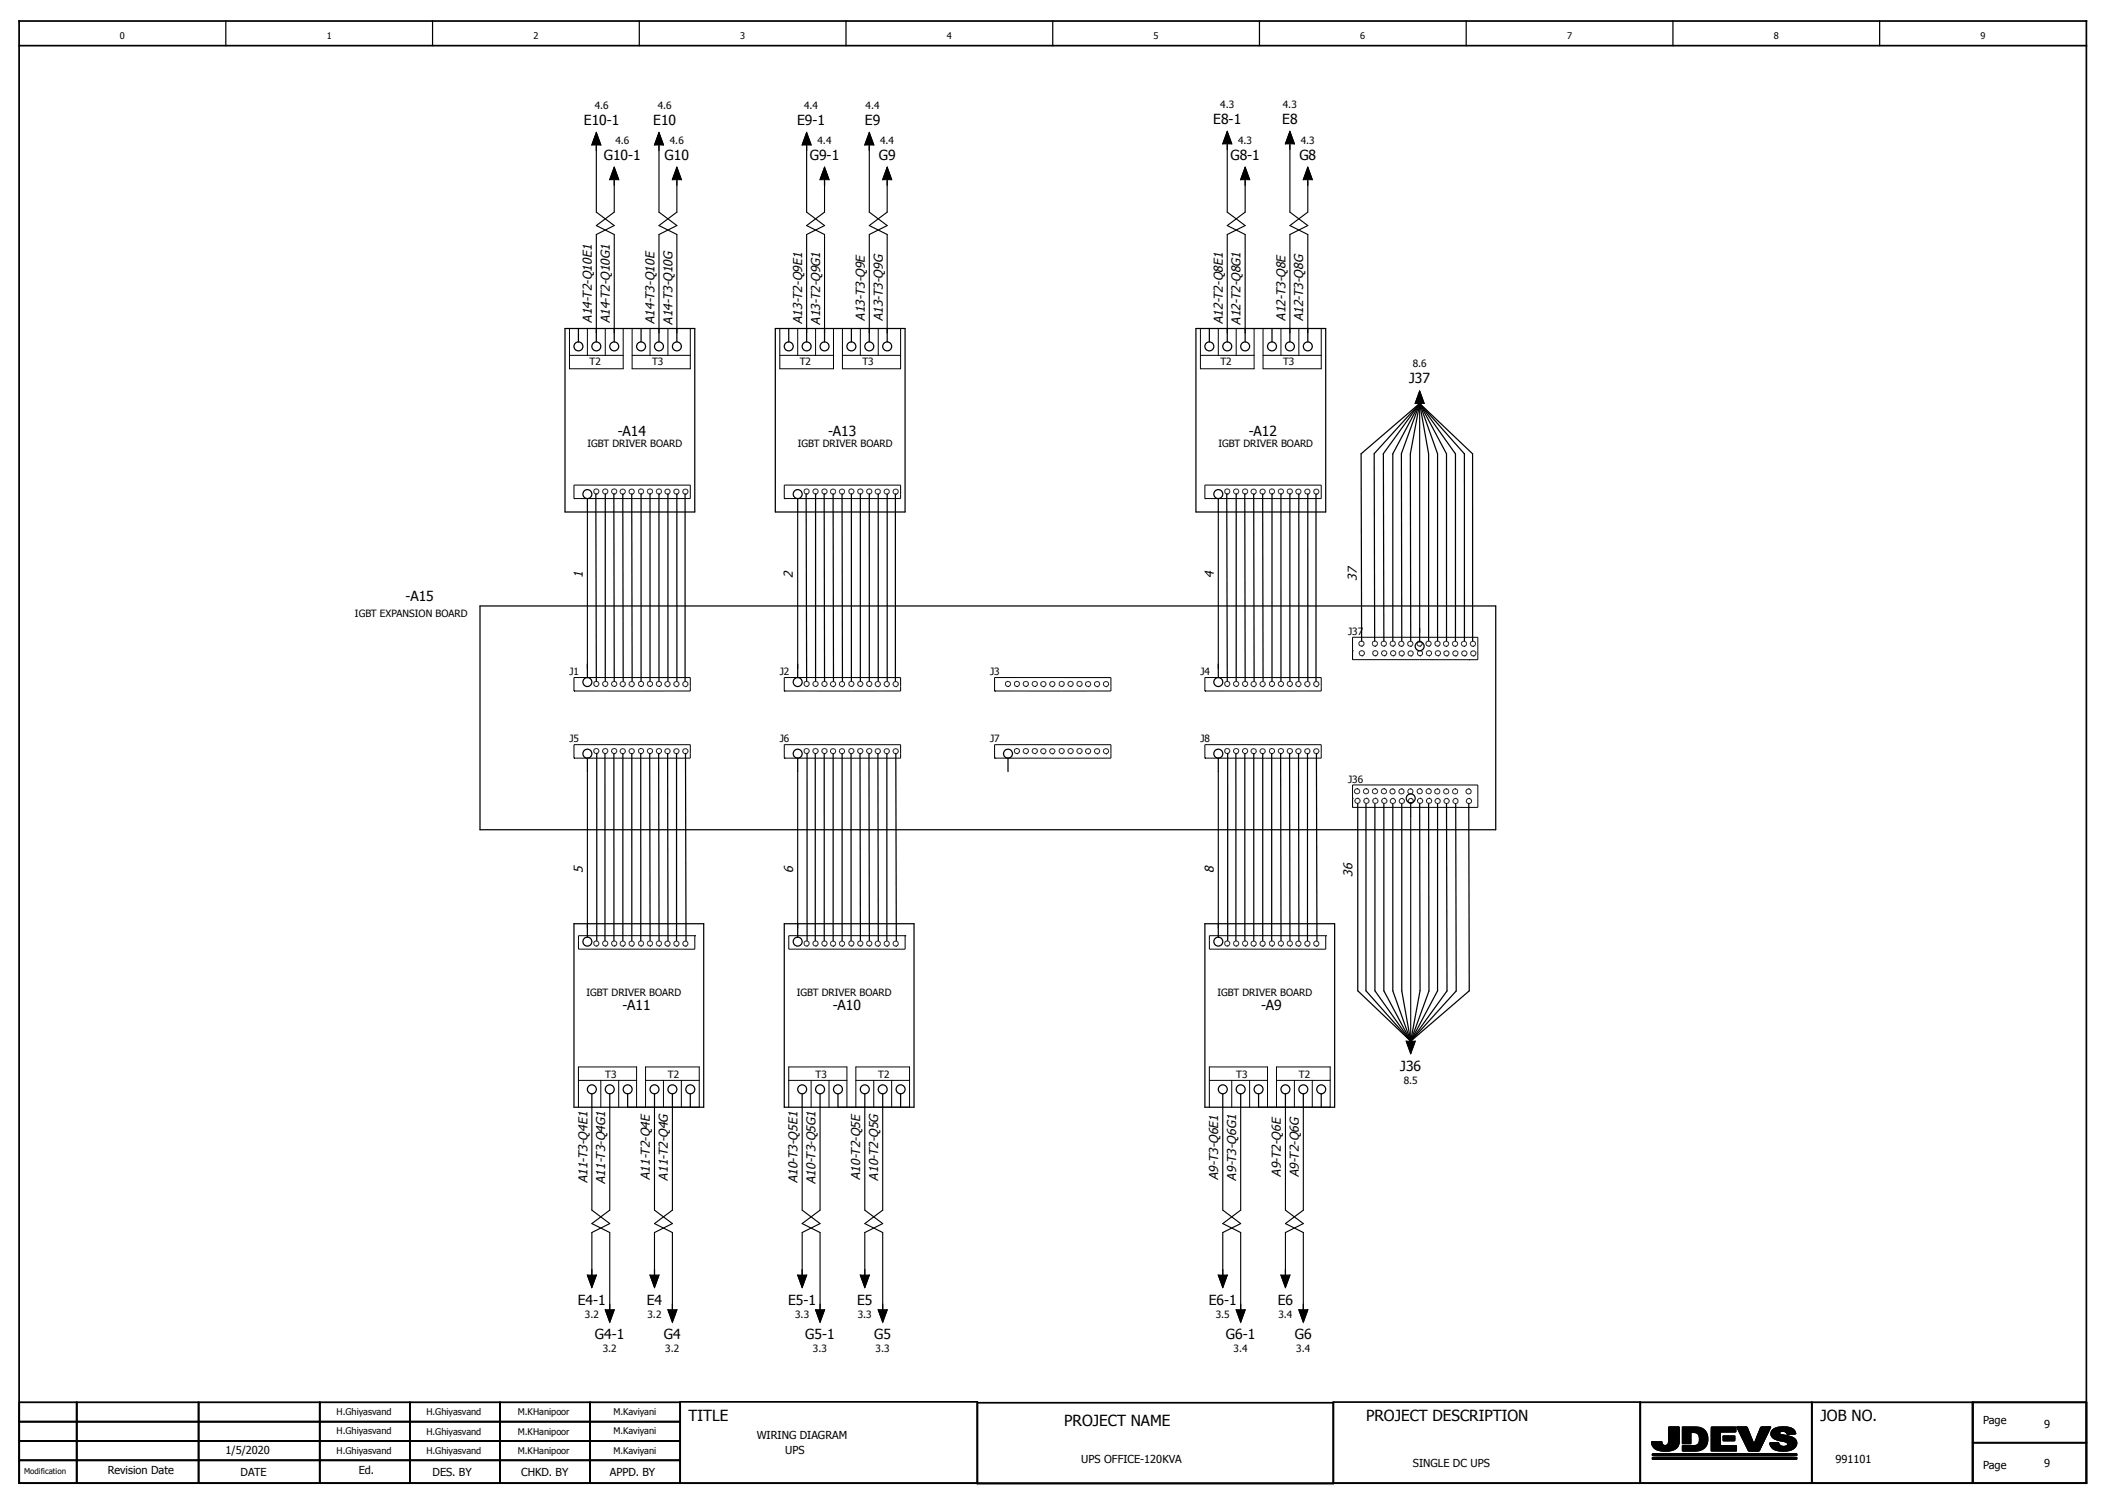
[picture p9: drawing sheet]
<svg xmlns="http://www.w3.org/2000/svg" width="428mm" height="306mm" viewBox="0 0 428 306" stroke-linecap="round" stroke-linejoin="round" font-family="sans-serif">
<g fill="none" stroke="#000" stroke-width=".25">
<path d="M45.9 4.3v5M87.9 4.3v5M129.9 4.3v5M171.9 4.3v5M213.9 4.3v5M255.9 4.3v5M297.9 4.3v5M339.9 4.3v5M381.9 4.3v5M120.2 29.5l1-2.5 .9 2.5M121.2 29.5v1.1M123.9 36.5l.9-2.5 .9 2.5"/>
<path d="M124.8 36.5v1.1M133 29.5l.9-2.5 .9 2.5M133.9 29.5v1.1M136.6 36.5l.9-2.5 .9 2.5M137.5 36.5v1.1M163 29.5l.9-2.5 .9 2.5M163.9 29.5v1.1M166.6 36.5l.9-2.5 .9 2.5M167.5 36.5v1.1M175.7 29.5l.9-2.5 .9 2.5M176.6 29.5v1.1M179.3 36.5l.9-2.5 1 2.5"/>
<path d="M180.2 36.5v1.1M248.4 29.2l.9-2.5 .9 2.5M249.3 29.2v1.2M252.1 36.5l.9-2.5 .9 2.5M253 36.5v1.1M261.2 29.2l.9-2.5 .9 2.5M262.1 29.2v1.2M264.8 36.5l.9-2.5 .9 2.5M265.7 36.5v1.1M114.8 66.7h26.4v37.3h-26.4zM117.5 66.7v2.8M121.2 66.7v2.8"/>
<path d="M124.8 66.7v2.8M130.2 66.7v2.8M133.9 66.7v2.8M137.5 66.7v2.8M157.5 66.7h26.4v37.3h-26.4zM160.2 66.7v2.8M163.9 66.7v2.8M167.5 66.7v2.8M173 66.7v2.8M176.6 66.7v2.8M180.2 66.7v2.8M243 66.7h26.3v37.3h-26.3z"/>
<path d="M245.7 66.7v2.8M249.3 66.7v2.8M253 66.7v2.8M258.4 66.7v2.8M262.1 66.7v2.8M265.7 66.7v2.8M287.5 82l.9-2.5 .9 2.5M288.4 82l-5.4 10.2v38M288.4 82l-3.7 10.2 .1 38M288.4 82l-1.9 10.2 .1 38M288.4 82l1.8 10.2v38M288.4 82l3.7 10.2v38"/>
<path d="M288.4 82l5.5 10.2v38M288.4 82l7.3 10.2v38M288.4 82l9.1 10.2v38M288.4 82l-7.3 10.2 .1 38M288.4 82l10.8 10.2v38M288.4 82l-9.2 10.2 .1 38M288.4 82l-11.9 10.2 .1 38M288.4 82v1.1M119.3 101.3v2.7M121.1 100.3l.1 38.1M123 100.4v37.9M124.7 100.3l.1 38"/>
<path d="M126.5 100.4l.1 37.9M128.3 100.4l.1 37.9M130.2 100.4v37.9M132.1 100.4v37.9M133.9 100.4v37.9M135.7 100.4v37.9M137.5 100.4v37.9M139.2 100.4v38M162.1 101.3v2.7M163.8 100.3l.1 38.1M165.7 100.4v37.9M167.4 100.3l.1 38"/>
<path d="M169.3 100.4v37.9M171.1 100.4l.1 37.9M173 100.4v37.9M174.8 100.4v37.9M176.6 100.4v37.9M178.4 100.4v37.9M180.2 100.4v37.9M181.9 100.4v38M247.5 101.3v2.7M249.2 100.3l.1 38.1M251.2 100.4v37.9M252.9 100.3l.1 38"/>
<path d="M254.7 100.4l.1 37.9M256.5 100.4l.1 37.9M258.4 100.4v37.9M260.2 100.4v37.9M262.1 100.4v37.9M263.9 100.4v37.9M265.7 100.4v37.9M267.4 100.4v38M97.5 123.1h206.4v45.4h-206.4zM119.3 134.9v2.7M162.1 134.9v2.7M247.5 134.9v2.7"/>
<path d="M288.4 127.6v2.8M119.3 154v2.7M121.2 153v38.1M122.9 153.1v38M124.7 153.1v38M126.5 153.1v38M128.4 153.1v38M130.2 153.1v38M132 153.1l.1 37.9M133.8 153.1l.1 37.9M135.6 153.1l.1 38M137.5 153.1v38"/>
<path d="M139.3 153l.1 38.1M162.1 154v2.7M164 153v38.1M165.6 153.1v38M167.5 153.1v38M169.3 153.1v38M171.1 153.1v38M172.9 153.1v38M174.7 153.1l.1 37.9M176.5 153.1l.1 37.9M178.4 153.1v38M180.2 153.1v38"/>
<path d="M182 153l.1 38.1M204.8 154v2.7M247.5 154v2.7M249.4 153v38.1M251.1 153.1v38M252.9 153.1v38M254.7 153.1v38M256.5 153.1v38M258.4 153.1v38M260.2 153.1l.1 37.9M262 153.1l.1 37.9M263.8 153.1l.1 38"/>
<path d="M265.6 153.1v38M267.5 153l.1 38.1M275.8 163.2l.1 38.1 10.7 10.2M277.5 163.3v38l9.1 10.2M279.3 163.3v38l7.3 10.2M281.2 163.3v38l5.4 10.2M283 163.3v38l3.6 10.2M284.8 163.3v38l1.8 10.2M286.6 163.1v2.7M288.4 163.3l.1 37.9-1.9 10.3M290.2 163.3l.1 38-3.7 10.2M292.1 163.3v38l-5.5 10.2"/>
<path d="M293.9 163.2l.1 38.1-7.4 10.2M295.7 163.2l.2 38.1-9.3 10.2M298.4 163.2l.1 38.1-11.9 10.2M116.6 187.6h26.4v37.3h-26.4zM119.3 187.6v2.8M159.3 187.6h26.4v37.3h-26.4zM162.1 187.6v2.8M244.8 187.6h26.4v37.3h-26.4zM247.5 187.6v2.8M285.7 211.5l.9 2.5 .9-2.5M286.6 210.4v1.1M120.2 222.2v2.7"/>
<path d="M123.9 222.2v2.7M127.5 222.2v2.7M133 222.2v2.7M136.6 222.2v2.7M140.2 222.2v2.7M163 222.2v2.7M166.6 222.2v2.7M170.2 222.2v2.7M175.7 222.2v2.7M179.3 222.2v2.7M183 222.2v2.7M248.4 222.2v2.7"/>
<path d="M252.1 222.2v2.7M255.7 222.2v2.7M261.2 222.2v2.7M264.8 222.2v2.7M268.4 222.2v2.7M119.3 259l.9 2.5 1-2.5M120.2 257.9v1.1M132.1 259l.9 2.5 .9-2.5M133 257.9v1.1M162.1 259l.9 2.5 .9-2.5M163 257.9v1.1M174.8 259l.9 2.5 .9-2.5"/>
<path d="M175.7 257.9v1.1M247.5 259l.9 2.5 .9-2.5M248.4 257.9v1.1M260.2 259l1 2.5 .9-2.5M261.2 257.9v1.1M123 266l.9 2.5 .9-2.5M123.9 264.9v1.1M135.7 266l.9 2.5 .9-2.5M136.6 264.9v1.1M165.7 266l.9 2.5 .9-2.5M166.6 264.9v1.1M178.4 266l.9 2.5 .9-2.5"/>
<path d="M179.3 264.9v1.1M251.2 266l.9 2.5 .9-2.5M252.1 264.9v1.1M263.9 266l.9 2.5 .9-2.5M264.8 264.9v1.1M335.7 295.3h29.3v.4h-29.3zM335.7 295.6l.4 .1M336.1 295.3h-.4M337.6 292.9h-2a2.09 2.09 0 0 0 2.5 1.9h.6a3.2 3.2 0 0 0 1.9-.7 2.15 2.15 0 0 0 .6-1.7l-.1-2.5h-1.9h-.2v2.7a.74 .74 0 0 1-.7 1M337.6 292.9h.1M337.6 292.9a.65 .65 0 0 0 .7 .7M338.3 293.6h.1"/>
<path d="M341.8 289.9h3l1 .2a2.52 2.52 0 0 1 1.2 2.4 2.52 2.52 0 0 1-1.6 2.1l-.8 .2-2.8-.1v-1l1.6-.1a1.63 1.63 0 0 0 1.7-.4l.1-.3a1.38 1.38 0 0 0-1.2-1.9h-.5v2.2h-1.7zM347.7 289.9h5v.9l-.1 .1-3.1 .1v2.6h3.3v1.2l-5.1-.1zM350.1 291.7h2.4v.9l-2.4 .1zM356.3 293.4h.1M359.7 289.9h-1.8l-.2 .1-1.3 3.4M359.7 289.9h.1M359.8 289.9l-2.4 4.8h-2.1l-2.4-4.8h2l1.4 3.5M360.2 290.4l.6-.3 .8-.2 2.1 .1a1.58 1.58 0 0 1 1.1 1.2l-1.7 .1a.87 .87 0 0 0-.7-.6 .87 .87 0 0 0-.9 .4l.3 .3 1.2 .2a2.09 2.09 0 0 1 2 1.5 1.59 1.59 0 0 1-1.1 1.4l-1.2 .3a3.2 3.2 0 0 1-2.6-.7l-.4-.4-.1-.6 1.7-.1a1.09 1.09 0 0 0 .8 .8 1.09 1.09 0 0 0 1.1-.5 1.57 1.57 0 0 0-1.5-.7 1.84 1.84 0 0 1-1.9-1.4zM363.6 295.3h1.4M365 296.4h.1M365 293.1v.1M365 296.4v-.3l-.9-.1-28.4 .1v.3h29.3"/>
<path d="M365 295.6l-1.4 .1"/>
<circle cx="117.5" cy="70.4" r=".91"/>
<circle cx="121.2" cy="70.4" r=".91"/>
<circle cx="124.8" cy="70.4" r=".91"/>
<circle cx="130.2" cy="70.4" r=".91"/>
<circle cx="133.9" cy="70.4" r=".91"/>
<circle cx="137.5" cy="70.4" r=".91"/>
<circle cx="160.2" cy="70.4" r=".91"/>
<circle cx="163.9" cy="70.4" r=".91"/>
<circle cx="167.5" cy="70.4" r=".91"/>
<circle cx="173" cy="70.4" r=".91"/>
<circle cx="176.6" cy="70.4" r=".91"/>
<circle cx="180.2" cy="70.4" r=".91"/>
<circle cx="245.7" cy="70.4" r=".91"/>
<circle cx="249.3" cy="70.4" r=".91"/>
<circle cx="253" cy="70.4" r=".91"/>
<circle cx="258.4" cy="70.4" r=".91"/>
<circle cx="262.1" cy="70.4" r=".91"/>
<circle cx="265.7" cy="70.4" r=".91"/>
<circle cx="119.3" cy="100.4" r=".91"/>
<circle cx="162.1" cy="100.4" r=".91"/>
<circle cx="247.5" cy="100.4" r=".91"/>
<circle cx="119.3" cy="138.5" r=".91"/>
<circle cx="162.1" cy="138.5" r=".91"/>
<circle cx="247.5" cy="138.5" r=".91"/>
<circle cx="288.4" cy="131.3" r=".91"/>
<circle cx="119.3" cy="153.1" r=".91"/>
<circle cx="162.1" cy="153.1" r=".91"/>
<circle cx="204.8" cy="153.1" r=".91"/>
<circle cx="247.5" cy="153.1" r=".91"/>
<circle cx="286.6" cy="162.2" r=".91"/>
<circle cx="119.3" cy="191.3" r=".91"/>
<circle cx="162.1" cy="191.3" r=".91"/>
<circle cx="247.5" cy="191.3" r=".91"/>
<circle cx="120.2" cy="221.3" r=".91"/>
<circle cx="123.9" cy="221.3" r=".91"/>
<circle cx="127.5" cy="221.3" r=".91"/>
<circle cx="133" cy="221.3" r=".91"/>
<circle cx="136.6" cy="221.3" r=".91"/>
<circle cx="140.2" cy="221.3" r=".91"/>
<circle cx="163" cy="221.3" r=".91"/>
<circle cx="166.6" cy="221.3" r=".91"/>
<circle cx="170.2" cy="221.3" r=".91"/>
<circle cx="175.7" cy="221.3" r=".91"/>
<circle cx="179.3" cy="221.3" r=".91"/>
<circle cx="183" cy="221.3" r=".91"/>
<circle cx="248.4" cy="221.3" r=".91"/>
<circle cx="252.1" cy="221.3" r=".91"/>
<circle cx="255.7" cy="221.3" r=".91"/>
<circle cx="261.2" cy="221.3" r=".91"/>
<circle cx="264.8" cy="221.3" r=".91"/>
<circle cx="268.4" cy="221.3" r=".91"/>
</g>
<g fill="none" stroke="#000" stroke-width=".35">
<path d="M3.9 9.3h420M3.9 4.3h420v297h-420zM3.9 296.6h134.3M3.9 292.7h134.3M3.9 288.8h134.3M15.6 284.8v16.5M40.3 284.8v16.5M65 284.8v16.5M83.3 284.8v16.5M101.6 284.8v16.5M119.9 284.8v16.5M138.2 284.8h-134.3v16.5"/>
<path d="M198.6 284.9h72.3M333.2 284.8h90.7M368.1 284.8v16.5M400.8 284.8v16.5M400.8 293.1h23.1M138.2 301.3v-16.5h60.4v16.6h72.3v-16.6h62.3v16.5"/>
</g>
<g fill="none" stroke="#000" stroke-width=".2">
<path d="M115.7 72.2h10.9M119.3 66.7v5.5M123 66.7v5.5M126.6 66.7v8.2h-10.9v-8.2h14.5M128.4 66.7v8.2h11.8v-8.2M128.4 72.2h11.8M132.1 66.7v5.5M135.7 66.7v5.5M158.4 72.2h10.9M162.1 66.7v5.5M165.7 66.7v5.5M169.3 66.7v8.2h-10.9v-8.2h14.6"/>
<path d="M171.2 66.7v8.2h11.8v-8.2M171.2 72.2h11.8M174.8 66.7v5.5M178.4 66.7v5.5M243.9 72.2h10.9M247.5 66.7v5.5M251.2 66.7v5.5M254.8 66.7v8.2h-10.9v-8.2h14.5M256.6 66.7v8.2h11.8v-8.2M256.6 72.2h11.8M260.2 66.7v5.5M263.9 66.7v5.5"/>
<path d="M116.6 98.5h23.6v2.8h-23.6zM159.3 98.5h23.7v2.8h-23.7zM244.8 98.5h23.6v2.8h-23.6zM116.6 101.3h.1M121.2 100.4h.1M123 100.4h.1M124.8 100.4h.1M126.5 100.4h.1M128.3 100.4h.1M130.2 100.4h.1M132.1 100.4h.1M133.9 100.4h.1"/>
<path d="M135.6 100.4h.1M137.4 100.4h.1M139.3 100.4h.1M159.3 101.3h.1M163.9 100.4h.1M165.7 100.4h.1M167.5 100.4h.1M169.3 100.4h.1M171.1 100.4h.1M173 100.4h.1M174.8 100.4h.1M176.6 100.4h.1"/>
<path d="M178.3 100.4h.1M180.2 100.4h.1M182 100.4h.1M244.8 101.3h.1M249.3 100.4h.1M251.2 100.4h.1M253 100.4h.1M254.7 100.4h.1M256.5 100.4h.1M258.4 100.4h.1M260.2 100.4h.1M262.1 100.4h.1"/>
<path d="M263.8 100.4h.1M265.6 100.4h.1M267.4 100.4h.1M116.6 137.6h23.6v2.8h-23.6zM121.2 139.5h.1M123 139.5h.1M124.8 139.5h.1M126.5 139.5h.1M128.3 139.5h.1M130.2 139.5h.1M132.1 139.5h.1M133.9 139.5h.1"/>
<path d="M135.6 139.5h.1M137.4 139.5h.1M139.3 139.5h.1M159.3 137.6h23.7v2.8h-23.7zM163.9 139.5h.1M165.7 139.5h.1M167.5 139.5h.1M169.3 139.5h.1M171.1 139.5h.1M173 139.5h.1M174.8 139.5h.1M176.6 139.5h.1"/>
<path d="M178.3 139.5h.1M180.2 139.5h.1M182 139.5h.1M202.1 137.6h23.6v2.8h-23.6zM204.8 139.5h.1M206.6 139.5h.1M208.4 139.5h.1M210.2 139.5h.1M212 139.5h.1M213.8 139.5h.1M215.7 139.5h.1M217.5 139.5h.1"/>
<path d="M219.3 139.5h.1M221.1 139.5h.1M222.9 139.5h.1M224.7 139.5h.1M244.8 137.6h23.6v2.8h-23.6zM249.3 139.5h.1M251.2 139.5h.1M253 139.5h.1M254.7 139.5h.1M256.5 139.5h.1M258.4 139.5h.1M260.2 139.5h.1"/>
<path d="M262.1 139.5h.1M263.8 139.5h.1M265.6 139.5h.1M267.4 139.5h.1M274.8 132.2h.1M274.8 129.4l25.4 .1v4.5h-25.4zM276.6 131.3h.1M276.7 133.2h.1M279.3 131.3h.1M279.4 133.2h.1M281.2 131.3h.1M281.2 133.2h.1"/>
<path d="M283 131.3h.1M283 133.2h.1M284.7 131.3h.1M284.8 133.2h.1M286.5 131.3h.1M286.6 133.2h.1M288.4 131.3h.1M288.5 133.2h.1M290.2 131.3h.1M290.3 133.2h.1M292.1 131.3h.1M292.1 133.2h.1"/>
<path d="M293.8 131.3h.1M293.9 133.2h.1M295.6 131.3h.1M295.7 133.2h.1M297.4 131.3h.1M297.5 133.2h.1M298.4 134h.1M299.3 131.3h.1M299.3 133.2h.1M116.6 140.4h.1M116.6 154h.1M116.6 151.3h23.6v2.7h-23.6z"/>
<path d="M121.2 153.1h.1M123 153.1h.1M124.8 153.1h.1M126.5 153.1h.1M128.3 153.1h.1M130.2 153.1h.1M132.1 153.1h.1M133.9 153.1h.1M135.6 153.1h.1M137.4 153.1h.1M139.3 153.1h.1M159.3 140.4h.1"/>
<path d="M159.3 154h.1M159.3 151.3h23.7v2.7h-23.7zM163.9 153.1h.1M165.7 153.1h.1M167.5 153.1h.1M169.3 153.1h.1M171.1 153.1h.1M173 153.1h.1M174.8 153.1h.1M176.6 153.1h.1M178.3 153.1h.1M180.2 153.1h.1"/>
<path d="M182 153.1h.1M202.1 154h.1M202.1 140.4h.1M202.1 151.3h23.6v2.7h-23.6zM206.6 153.1h.1M208.4 153.1h.1M210.2 153.1h.1M212 153.1h.1M213.8 153.1h.1M215.7 153.1h.1M217.5 153.1h.1M219.3 153.1h.1"/>
<path d="M221.1 153.1h.1M222.9 153.1h.1M224.7 153.1h.1M244.8 154h.1M244.8 140.4h.1M244.8 151.3h23.6v2.7h-23.6zM249.3 153.1h.1M251.2 153.1h.1M253 153.1h.1M254.7 153.1h.1M256.5 153.1h.1M258.4 153.1h.1"/>
<path d="M260.2 153.1h.1M262.1 153.1h.1M263.8 153.1h.1M265.6 153.1h.1M267.4 153.1h.1M274.8 159.4l25.4 .1v4.5h-25.4zM274.8 162.2h.1M275.7 160.2h.1M275.8 162.1h.1M277.5 160.2h.1M277.6 162.1h.1M279.3 160.2h.1"/>
<path d="M279.4 162.1h.1M281.2 160.2h.1M281.2 162.1h.1M282.9 160.2h.1M283 162.2h.1M284.7 160.2h.1M284.8 162.2h.1M286.5 160.2h.1M286.6 162.2h.1M288.4 160.2h.1M288.5 162.1h.1M290.2 160.2h.1"/>
<path d="M290.3 162.1h.1M292 160.2h.1M292.1 162.2h.1M293.8 160.2h.1M293.9 162.2h.1M295.6 160.2h.1M295.7 162.2h.1M298.4 160.2h.1M298.4 164h.1M298.4 162.2h.1M117.5 190.1h23.7v2.7h-23.7zM121.2 192.2h.1"/>
<path d="M123 192.2h.1M124.8 192.2h.1M126.5 192.2h.1M128.3 192.2h.1M130.2 192.2h.1M132.1 192.2h.1M133.9 192.2h.1M135.6 192.2h.1M137.4 192.2h.1M139.3 192.2h.1M141.2 190.1h.1M160.3 190.1h23.6v2.7h-23.6z"/>
<path d="M163.9 192.2h.1M165.7 192.2h.1M167.5 192.2h.1M169.3 192.2h.1M171.1 192.2h.1M173 192.2h.1M174.8 192.2h.1M176.6 192.2h.1M178.3 192.2h.1M180.2 192.2h.1M182 192.2h.1M183.9 190.1h.1"/>
<path d="M245.7 190.1h23.6v2.7h-23.6zM249.3 192.2h.1M251.2 192.2h.1M253 192.2h.1M254.7 192.2h.1M256.5 192.2h.1M258.4 192.2h.1M260.2 192.2h.1M262.1 192.2h.1M263.8 192.2h.1M265.6 192.2h.1M267.4 192.2h.1"/>
<path d="M269.3 190.1h.1M117.5 219.5h11.8M122.1 219.5v5.4M125.7 219.5v5.4M131.2 219.5h10.9M134.8 219.5v5.4M138.4 219.5v5.4M160.2 219.5h11.9M164.8 219.5v5.4M168.4 219.5v5.4M173.9 219.5h10.9M177.5 219.5v5.4"/>
<path d="M181.2 219.5v5.4M245.7 219.5h11.8M250.2 219.5v5.4M253.9 219.5v5.4M259.3 219.5h10.9M263 219.5v5.4M266.6 219.5v5.4M117.5 224.9v-8.2h11.8v8.2M127.5 224.9h14.6v-8.2h-10.9v8.2M160.2 224.9v-8.2h11.9v8.2M170.2 224.9h14.6v-8.2h-10.9v8.2M245.7 224.9v-8.2h11.8v8.2"/>
<path d="M255.7 224.9h14.5v-8.2h-10.9v8.2M3.9 292.7h134.3M3.9 284.8h134.3v16.5h-134.3zM3.9 296.6h134.3M3.9 288.8h134.3M15.6 284.8v16.5M40.3 284.8v16.5M65 284.8v16.5M83.3 284.8v16.5M101.6 284.8v16.5M119.9 284.8v16.5M333.2 284.8h90.7v16.5h-90.7z"/>
<path d="M368.1 284.8v16.5M400.8 284.8v16.5"/>
<circle cx="121.1" cy="99.8" r=".54"/>
<circle cx="123" cy="99.8" r=".54"/>
<circle cx="124.8" cy="99.8" r=".54"/>
<circle cx="126.5" cy="99.9" r=".54"/>
<circle cx="128.3" cy="99.9" r=".54"/>
<circle cx="130.2" cy="99.8" r=".54"/>
<circle cx="132" cy="99.8" r=".54"/>
<circle cx="133.9" cy="99.8" r=".54"/>
<circle cx="135.6" cy="99.9" r=".54"/>
<circle cx="137.4" cy="99.9" r=".54"/>
<circle cx="139.2" cy="99.9" r=".54"/>
<circle cx="163.9" cy="99.8" r=".53"/>
<circle cx="165.7" cy="99.8" r=".54"/>
<circle cx="167.5" cy="99.8" r=".54"/>
<circle cx="169.2" cy="99.9" r=".54"/>
<circle cx="171" cy="99.9" r=".54"/>
<circle cx="172.9" cy="99.8" r=".54"/>
<circle cx="174.8" cy="99.8" r=".54"/>
<circle cx="176.6" cy="99.8" r=".54"/>
<circle cx="178.3" cy="99.9" r=".54"/>
<circle cx="180.1" cy="99.9" r=".54"/>
<circle cx="182" cy="99.9" r=".54"/>
<circle cx="249.3" cy="99.8" r=".54"/>
<circle cx="251.1" cy="99.8" r=".54"/>
<circle cx="253" cy="99.8" r=".54"/>
<circle cx="254.7" cy="99.9" r=".54"/>
<circle cx="256.5" cy="99.9" r=".54"/>
<circle cx="258.4" cy="99.8" r=".54"/>
<circle cx="260.2" cy="99.8" r=".54"/>
<circle cx="262" cy="99.8" r=".54"/>
<circle cx="263.8" cy="99.9" r=".54"/>
<circle cx="265.6" cy="99.9" r=".54"/>
<circle cx="267.4" cy="99.9" r=".54"/>
<circle cx="121.1" cy="138.9" r=".54"/>
<circle cx="123" cy="138.9" r=".54"/>
<circle cx="124.8" cy="138.9" r=".54"/>
<circle cx="126.5" cy="138.9" r=".54"/>
<circle cx="128.3" cy="138.9" r=".54"/>
<circle cx="130.2" cy="138.9" r=".54"/>
<circle cx="132" cy="138.9" r=".54"/>
<circle cx="133.9" cy="138.9" r=".54"/>
<circle cx="135.6" cy="138.9" r=".54"/>
<circle cx="137.4" cy="138.9" r=".54"/>
<circle cx="139.2" cy="138.9" r=".54"/>
<circle cx="163.9" cy="138.9" r=".53"/>
<circle cx="165.7" cy="138.9" r=".54"/>
<circle cx="167.5" cy="138.9" r=".54"/>
<circle cx="169.2" cy="138.9" r=".54"/>
<circle cx="171.1" cy="138.9" r=".54"/>
<circle cx="173" cy="138.9" r=".53"/>
<circle cx="174.8" cy="138.9" r=".54"/>
<circle cx="176.6" cy="138.9" r=".54"/>
<circle cx="178.3" cy="138.9" r=".54"/>
<circle cx="180.1" cy="138.9" r=".54"/>
<circle cx="182" cy="138.9" r=".54"/>
<circle cx="204.8" cy="138.9" r=".53"/>
<circle cx="206.6" cy="138.9" r=".53"/>
<circle cx="208.4" cy="138.9" r=".54"/>
<circle cx="210.2" cy="138.9" r=".54"/>
<circle cx="212" cy="138.9" r=".54"/>
<circle cx="213.8" cy="138.9" r=".54"/>
<circle cx="215.7" cy="138.9" r=".53"/>
<circle cx="217.5" cy="138.9" r=".54"/>
<circle cx="219.3" cy="138.9" r=".54"/>
<circle cx="221" cy="138.9" r=".54"/>
<circle cx="222.9" cy="138.9" r=".54"/>
<circle cx="224.7" cy="138.9" r=".54"/>
<circle cx="249.3" cy="138.9" r=".54"/>
<circle cx="251.1" cy="138.9" r=".54"/>
<circle cx="253" cy="138.9" r=".54"/>
<circle cx="254.7" cy="138.9" r=".54"/>
<circle cx="256.5" cy="138.9" r=".54"/>
<circle cx="258.4" cy="138.9" r=".53"/>
<circle cx="260.2" cy="138.9" r=".54"/>
<circle cx="262" cy="138.9" r=".54"/>
<circle cx="263.8" cy="138.9" r=".54"/>
<circle cx="265.6" cy="138.9" r=".54"/>
<circle cx="267.4" cy="138.9" r=".54"/>
<circle cx="276.6" cy="130.7" r=".54"/>
<circle cx="276.7" cy="132.7" r=".54"/>
<circle cx="279.3" cy="130.7" r=".54"/>
<circle cx="279.4" cy="132.7" r=".53"/>
<circle cx="281.1" cy="130.7" r=".54"/>
<circle cx="281.2" cy="132.7" r=".54"/>
<circle cx="283" cy="130.7" r=".54"/>
<circle cx="283" cy="132.7" r=".54"/>
<circle cx="284.7" cy="130.8" r=".54"/>
<circle cx="284.8" cy="132.7" r=".54"/>
<circle cx="286.5" cy="130.8" r=".54"/>
<circle cx="286.6" cy="132.7" r=".54"/>
<circle cx="288.4" cy="130.7" r=".53"/>
<circle cx="288.5" cy="132.7" r=".53"/>
<circle cx="290.2" cy="130.7" r=".54"/>
<circle cx="290.3" cy="132.7" r=".54"/>
<circle cx="292" cy="130.7" r=".54"/>
<circle cx="292.1" cy="132.7" r=".54"/>
<circle cx="293.8" cy="130.8" r=".54"/>
<circle cx="293.9" cy="132.7" r=".54"/>
<circle cx="295.6" cy="130.8" r=".54"/>
<circle cx="295.7" cy="132.7" r=".54"/>
<circle cx="297.4" cy="130.8" r=".54"/>
<circle cx="297.5" cy="132.7" r=".54"/>
<circle cx="299.2" cy="130.8" r=".54"/>
<circle cx="299.3" cy="132.7" r=".54"/>
<circle cx="121.1" cy="152.6" r=".54"/>
<circle cx="123" cy="152.6" r=".54"/>
<circle cx="124.8" cy="152.6" r=".54"/>
<circle cx="126.5" cy="152.6" r=".54"/>
<circle cx="128.3" cy="152.6" r=".54"/>
<circle cx="130.2" cy="152.6" r=".53"/>
<circle cx="132" cy="152.6" r=".54"/>
<circle cx="133.9" cy="152.6" r=".54"/>
<circle cx="135.6" cy="152.6" r=".54"/>
<circle cx="137.4" cy="152.6" r=".54"/>
<circle cx="139.2" cy="152.6" r=".54"/>
<circle cx="163.9" cy="152.6" r=".54"/>
<circle cx="165.7" cy="152.6" r=".54"/>
<circle cx="167.5" cy="152.6" r=".54"/>
<circle cx="169.2" cy="152.6" r=".54"/>
<circle cx="171.1" cy="152.6" r=".54"/>
<circle cx="173" cy="152.6" r=".53"/>
<circle cx="174.8" cy="152.6" r=".54"/>
<circle cx="176.6" cy="152.5" r=".54"/>
<circle cx="178.3" cy="152.6" r=".54"/>
<circle cx="180.1" cy="152.6" r=".54"/>
<circle cx="182" cy="152.6" r=".54"/>
<circle cx="206.6" cy="152.6" r=".54"/>
<circle cx="208.4" cy="152.5" r=".54"/>
<circle cx="210.2" cy="152.5" r=".54"/>
<circle cx="212" cy="152.6" r=".54"/>
<circle cx="213.8" cy="152.6" r=".54"/>
<circle cx="215.7" cy="152.6" r=".54"/>
<circle cx="217.5" cy="152.5" r=".54"/>
<circle cx="219.3" cy="152.5" r=".54"/>
<circle cx="221.1" cy="152.6" r=".54"/>
<circle cx="222.9" cy="152.6" r=".54"/>
<circle cx="224.7" cy="152.6" r=".54"/>
<circle cx="249.3" cy="152.6" r=".54"/>
<circle cx="251.1" cy="152.5" r=".54"/>
<circle cx="253" cy="152.5" r=".54"/>
<circle cx="254.7" cy="152.6" r=".54"/>
<circle cx="256.5" cy="152.6" r=".54"/>
<circle cx="258.4" cy="152.6" r=".54"/>
<circle cx="260.2" cy="152.5" r=".54"/>
<circle cx="262" cy="152.5" r=".54"/>
<circle cx="263.8" cy="152.6" r=".54"/>
<circle cx="265.6" cy="152.6" r=".54"/>
<circle cx="267.4" cy="152.6" r=".54"/>
<circle cx="275.7" cy="160.7" r=".54"/>
<circle cx="275.8" cy="162.7" r=".54"/>
<circle cx="277.5" cy="160.7" r=".54"/>
<circle cx="277.6" cy="162.7" r=".54"/>
<circle cx="279.4" cy="160.7" r=".54"/>
<circle cx="279.4" cy="162.7" r=".54"/>
<circle cx="281.2" cy="160.7" r=".54"/>
<circle cx="281.3" cy="162.7" r=".54"/>
<circle cx="282.9" cy="160.8" r=".54"/>
<circle cx="283" cy="162.7" r=".54"/>
<circle cx="284.7" cy="160.8" r=".54"/>
<circle cx="284.8" cy="162.7" r=".54"/>
<circle cx="286.5" cy="160.8" r=".53"/>
<circle cx="286.6" cy="162.7" r=".53"/>
<circle cx="288.4" cy="160.7" r=".54"/>
<circle cx="288.5" cy="162.7" r=".54"/>
<circle cx="290.3" cy="160.7" r=".54"/>
<circle cx="290.3" cy="162.7" r=".54"/>
<circle cx="292" cy="160.8" r=".54"/>
<circle cx="292.1" cy="162.7" r=".54"/>
<circle cx="293.8" cy="160.8" r=".54"/>
<circle cx="293.9" cy="162.7" r=".54"/>
<circle cx="295.6" cy="160.8" r=".53"/>
<circle cx="295.7" cy="162.7" r=".53"/>
<circle cx="298.4" cy="160.8" r=".54"/>
<circle cx="298.4" cy="162.7" r=".54"/>
<circle cx="121.1" cy="191.6" r=".54"/>
<circle cx="123" cy="191.6" r=".54"/>
<circle cx="124.8" cy="191.6" r=".54"/>
<circle cx="126.5" cy="191.7" r=".54"/>
<circle cx="128.3" cy="191.7" r=".54"/>
<circle cx="130.2" cy="191.6" r=".54"/>
<circle cx="132" cy="191.6" r=".54"/>
<circle cx="133.9" cy="191.6" r=".54"/>
<circle cx="135.6" cy="191.7" r=".54"/>
<circle cx="137.4" cy="191.7" r=".54"/>
<circle cx="139.2" cy="191.7" r=".54"/>
<circle cx="163.9" cy="191.6" r=".54"/>
<circle cx="165.7" cy="191.6" r=".54"/>
<circle cx="167.5" cy="191.6" r=".54"/>
<circle cx="169.2" cy="191.7" r=".54"/>
<circle cx="171.1" cy="191.7" r=".54"/>
<circle cx="172.9" cy="191.6" r=".54"/>
<circle cx="174.8" cy="191.6" r=".54"/>
<circle cx="176.6" cy="191.6" r=".54"/>
<circle cx="178.3" cy="191.7" r=".54"/>
<circle cx="180.1" cy="191.7" r=".54"/>
<circle cx="182" cy="191.7" r=".54"/>
<circle cx="249.3" cy="191.6" r=".54"/>
<circle cx="251.1" cy="191.6" r=".54"/>
<circle cx="253" cy="191.6" r=".54"/>
<circle cx="254.7" cy="191.7" r=".54"/>
<circle cx="256.5" cy="191.7" r=".54"/>
<circle cx="258.4" cy="191.6" r=".54"/>
<circle cx="260.2" cy="191.6" r=".54"/>
<circle cx="262" cy="191.6" r=".54"/>
<circle cx="263.8" cy="191.7" r=".54"/>
<circle cx="265.6" cy="191.7" r=".54"/>
<circle cx="267.4" cy="191.7" r=".54"/>
</g>
<g fill="#000" stroke="#000" stroke-width=".2">
<path d="M121.2 27l.9 2.5h-1.9zM124.8 34l.9 2.5h-1.8zM133.9 27l.9 2.5h-1.8zM137.5 34l.9 2.5h-1.8zM163.9 27l.9 2.5h-1.8zM167.5 34l.9 2.5h-1.8zM176.6 27l.9 2.5h-1.8zM180.2 34l1 2.5h-1.9zM249.3 26.7l.9 2.5h-1.8zM253 34l.9 2.5h-1.8zM262.1 26.7l.9 2.5h-1.8zM265.7 34l.9 2.5h-1.8z"/>
<path d="M288.4 79.5l.9 2.5h-1.8zM285.7 211.5h1.8l-.9 2.5zM119.3 259h1.9l-1 2.5zM132.1 259h1.8l-.9 2.5zM162.1 259h1.8l-.9 2.5zM174.8 259h1.8l-.9 2.5zM247.5 259h1.8l-.9 2.5zM260.2 259h1.9l-.9 2.5zM123 266h1.8l-.9 2.5zM135.7 266h1.8l-.9 2.5zM165.7 266h1.8l-.9 2.5zM178.4 266h1.8l-.9 2.5z"/>
<path d="M251.2 266h1.8l-.9 2.5zM263.9 266h1.8l-.9 2.5zM335.7 295.3h27.9h1.4v.4h-29.3zM335.6 292.9h2a.73 .73 0 0 0 .7 .7 .7 .7 0 0 0 .7-1v-2.7h.2h1.9l.1 2.5a2.11 2.11 0 0 1-2 2.3l-.5 .1a3.4 3.4 0 0 1-2.9-1zM341.8 289.9h3l1 .2a2.52 2.52 0 0 1 1.2 2.4 2.52 2.52 0 0 1-1.6 2.1l-.8 .2-2.8-.1v-1l1.8-.1a1.42 1.42 0 0 0 1.5-.6 1.42 1.42 0 0 0-.1-1.6 1.7 1.7 0 0 0-1.5-.4v2.2h-1.7zM350.1 291.7h2.4v.9l-2.4 .1zM347.7 289.9h5v.9l-.1 .1-3.1 .1v2.6h3.3v1.2l-5.1-.1zM352.9 289.9h2l1.5 3.5 1.3-3.4 .2-.1h1.9l-2.4 4.8h-2.1zM360.2 290.4l.6-.3 .8-.2 2.1 .1a1.58 1.58 0 0 1 1.1 1.2l-1.6 .1a.98 .98 0 0 0-1.7-.2l.3 .3 1.2 .2a1.87 1.87 0 0 1 2 1.6 2.34 2.34 0 0 1-2.7 1.6 2.37 2.37 0 0 1-2.5-.9l-.2-.8 1.7-.1a1.09 1.09 0 0 0 .8 .8 1.09 1.09 0 0 0 1.1-.5 1.57 1.57 0 0 0-1.5-.7 1.88 1.88 0 0 1-1.9-1.4l.1-.4zM335.7 296.1l28.4-.1 .9 .1v.3h-29.3z"/>
</g>
<g fill="none" stroke="#000" stroke-width=".23">
<path d="M121.2 29.7v13.4l3.6 2.7-3.6 1.8v20M124.8 36.7v6.4l-3.6 2.7 3.6 1.8v20M133.9 29.7v13.4l3.6 2.7-3.6 1.8v20M137.5 36.7v6.4l-3.6 2.7 3.6 1.8v20M163.9 29.7v13.4l3.6 2.7-3.6 1.8v20M167.5 36.7v6.4l-3.6 2.7 3.6 1.8v20M176.6 29.7v13.4l3.6 2.7-3.6 1.8v20M180.2 36.7v6.4l-3.6 2.7 3.6 1.8v20M249.3 29.5v13.6l3.7 2.7-3.7 1.8v20M253 36.7v6.4l-3.7 2.7 3.7 1.8v20M262.1 29.5v13.6l3.6 2.7-3.6 1.8v20M265.7 36.7v6.4l-3.6 2.7 3.6 1.8v20"/>
<path d="M288.4 82.2v46.3M119.3 104v31.8M162.1 104v31.8M247.5 104v31.8M119.3 156.7v31.8M162.1 156.7v31.8M247.5 156.7v31.8M286.6 165.8v47.3M120.2 224.9v20.9l3.7 2.7-3.7 1.9v10.2M123.9 224.9v20.9l-3.7 2.7 3.7 1.9v17.2M133 224.9v20.9l3.6 2.7-3.6 1.9v10.2M136.6 224.9v20.9l-3.6 2.7 3.6 1.9v17.2"/>
<path d="M163 224.9v20.9l3.6 2.7-3.6 1.9v10.2M166.6 224.9v20.9l-3.6 2.7 3.6 1.9v17.2M175.7 224.9v20.9l3.6 2.7-3.6 1.9v10.2M179.3 224.9v20.9l-3.6 2.7 3.6 1.9v17.2M248.4 224.9v20.9l3.7 2.7-3.7 1.9v10.2M252.1 224.9v20.9l-3.7 2.7 3.7 1.9v17.2M261.2 224.9v20.9l3.6 2.7-3.6 1.9v10.2M264.8 224.9v20.9l-3.6 2.7 3.6 1.9v17.2"/>
</g>
<g font-size="3.1">
<text x="139.9" y="288.6">TITLE</text>
<text x="216.2" y="289.7">PROJECT NAME</text>
<text x="277.5" y="288.6">PROJECT DESCRIPTION</text>
<text x="369.9" y="288.6">JOB NO.</text>
</g>
<g font-size="2.8">
<text x="118.6" y="25.4">E10-1</text>
<text x="132.7" y="25.4">E10</text>
<text x="162" y="25.4">E9-1</text>
<text x="175.7" y="25.4">E9</text>
<text x="246.5" y="25.1">E8-1</text>
<text x="260.5" y="25.1">E8</text>
<text x="122.7" y="32.5">G10-1</text>
<text x="135" y="32.4">G10</text>
<text x="164.5" y="32.4">G9-1</text>
<text x="178.5" y="32.4">G9</text>
<text x="250" y="32.4">G8-1</text>
<text x="264" y="32.4">G8</text>
<text x="286.3" y="77.9">J37</text>
<text x="125.5" y="88.5">-A14</text>
<text x="168.3" y="88.5">-A13</text>
<text x="253.7" y="88.5">-A12</text>
<text x="82.4" y="122.1">-A15</text>
<text x="126.5" y="205.2">-A11</text>
<text x="169.2" y="205.2">-A10</text>
<text x="256.2" y="205.2">-A9</text>
<text x="284.5" y="217.6">J36</text>
<text x="117.4" y="265.1">E4-1</text>
<text x="131.4" y="265.1">E4</text>
<text x="160.1" y="265.1">E5-1</text>
<text x="174.1" y="265.1">E5</text>
<text x="245.6" y="265.1">E6-1</text>
<text x="259.6" y="265.1">E6</text>
<text x="120.9" y="271.9">G4-1</text>
<text x="134.9" y="271.9">G4</text>
<text x="163.6" y="271.9">G5-1</text>
<text x="177.6" y="271.9">G5</text>
<text x="249" y="271.9">G6-1</text>
<text x="263.1" y="271.9">G6</text>
</g>
<g font-size="2.5">
<text x="120.2" y="65.6" transform="rotate(-90 120.2 65.6)">A14-T2-Q10E1</text>
<text x="123.9" y="65.7" transform="rotate(-90 123.9 65.7)">A14-T2-Q10G1</text>
<text x="133" y="65.8" transform="rotate(-90 133 65.8)">A14-T3-Q10E</text>
<text x="136.6" y="65.9" transform="rotate(-90 136.6 65.9)">A14-T3-Q10G</text>
<text x="163" y="65.8" transform="rotate(-90 163 65.8)">A13-T2-Q9E1</text>
<text x="166.6" y="65.9" transform="rotate(-90 166.6 65.9)">A13-T2-Q9G1</text>
<text x="175.7" y="65.1" transform="rotate(-90 175.7 65.1)">A13-T3-Q9E</text>
<text x="179.3" y="65.3" transform="rotate(-90 179.3 65.3)">A13-T3-Q9G</text>
<text x="248.4" y="65.8" transform="rotate(-90 248.4 65.8)">A12-T2-Q8E1</text>
<text x="252.1" y="65.9" transform="rotate(-90 252.1 65.9)">A12-T2-Q8G1</text>
<text x="261.1" y="65.1" transform="rotate(-90 261.1 65.1)">A12-T3-Q8E</text>
<text x="264.8" y="65.3" transform="rotate(-90 264.8 65.3)">A12-T3-Q8G</text>
<text x="118.4" y="117.4" transform="rotate(-90 118.4 117.4)">1</text>
<text x="161.1" y="117.4" transform="rotate(-90 161.1 117.4)">2</text>
<text x="246.6" y="117.4" transform="rotate(-90 246.6 117.4)">4</text>
<text x="275.7" y="118" transform="rotate(-90 275.7 118)">37</text>
<text x="118.4" y="177.4" transform="rotate(-90 118.4 177.4)">5</text>
<text x="161.1" y="177.4" transform="rotate(-90 161.1 177.4)">6</text>
<text x="246.6" y="177.4" transform="rotate(-90 246.6 177.4)">8</text>
<text x="274.8" y="178.1" transform="rotate(-90 274.8 178.1)">36</text>
<text x="132.1" y="239.7" transform="rotate(-90 132.1 239.7)">A11-T2-Q4E</text>
<text x="135.7" y="239.8" transform="rotate(-90 135.7 239.8)">A11-T2-Q4G</text>
<text x="174.8" y="239.7" transform="rotate(-90 174.8 239.7)">A10-T2-Q5E</text>
<text x="178.4" y="239.8" transform="rotate(-90 178.4 239.8)">A10-T2-Q5G</text>
<text x="247.5" y="239.7" transform="rotate(-90 247.5 239.7)">A9-T3-Q6E1</text>
<text x="251.1" y="239.8" transform="rotate(-90 251.1 239.8)">A9-T3-Q6G1</text>
<text x="260.2" y="239" transform="rotate(-90 260.2 239)">A9-T2-Q6E</text>
<text x="263.9" y="239.1" transform="rotate(-90 263.9 239.1)">A9-T2-Q6G</text>
<text x="119.3" y="240.3" transform="rotate(-90 119.3 240.3)">A11-T3-Q4E1</text>
<text x="123" y="240.5" transform="rotate(-90 123 240.5)">A11-T3-Q4G1</text>
<text x="162.1" y="240.3" transform="rotate(-90 162.1 240.3)">A10-T3-Q5E1</text>
<text x="165.7" y="240.5" transform="rotate(-90 165.7 240.5)">A10-T3-Q5G1</text>
</g>
<g font-size="2.2">
<text x="153.7" y="292.3">WIRING DIAGRAM</text>
<text x="402.9" y="289.3">Page</text>
<text x="415.3" y="290.1">9</text>
<text x="21.9" y="299.3">Revision Date</text>
<text x="45.8" y="295.3">1/5/2020</text>
<text x="48.9" y="299.7">DATE</text>
<text x="72.9" y="299.3">Ed.</text>
<text x="87.9" y="299.8">DES. BY</text>
<text x="105.9" y="299.8">CHKD. BY</text>
<text x="123.9" y="299.8">APPD. BY</text>
<text x="159.5" y="295.3">UPS</text>
<text x="219.7" y="297.1">UPS OFFICE-120KVA</text>
<text x="287.1" y="298.1">SINGLE DC UPS</text>
<text x="372.9" y="297.3">991101</text>
<text x="402.9" y="298.3">Page</text>
<text x="415.3" y="298.1">9</text>
</g>
<g font-size="2">
<text x="120.8" y="22.1">4.6</text>
<text x="133.6" y="22.1">4.6</text>
<text x="163.4" y="22.1">4.4</text>
<text x="175.9" y="22.1">4.4</text>
<text x="247.9" y="21.9">4.3</text>
<text x="260.7" y="21.9">4.3</text>
<text x="125" y="29.3">4.6</text>
<text x="136.1" y="29.2">4.6</text>
<text x="166.1" y="29.2">4.4</text>
<text x="178.8" y="29.2">4.4</text>
<text x="251.6" y="29.2">4.3</text>
<text x="264.3" y="29.2">4.3</text>
<text x="119.8" y="74.1">T2</text>
<text x="132.5" y="74.1">T3</text>
<text x="162.5" y="74.1">T2</text>
<text x="175.2" y="74.1">T3</text>
<text x="247.9" y="74.1">T2</text>
<text x="260.7" y="74.1">T3</text>
<text x="287" y="74.6">8.6</text>
<text x="119.4" y="90.8">IGBT DRIVER BOARD</text>
<text x="162.1" y="90.8">IGBT DRIVER BOARD</text>
<text x="247.5" y="90.8">IGBT DRIVER BOARD</text>
<text x="72.1" y="125.2">IGBT EXPANSION BOARD</text>
<text x="273.9" y="129">J37</text>
<text x="115.7" y="137.1">J1</text>
<text x="158.4" y="137.1">J2</text>
<text x="201.2" y="137.1">J3</text>
<text x="243.9" y="137.1">J4</text>
<text x="115.7" y="150.8">J5</text>
<text x="158.4" y="150.8">J6</text>
<text x="201.2" y="150.8">J7</text>
<text x="243.9" y="150.8">J8</text>
<text x="273.9" y="159">J36</text>
<text x="119.2" y="202.3">IGBT DRIVER BOARD</text>
<text x="161.9" y="202.3">IGBT DRIVER BOARD</text>
<text x="247.4" y="202.3">IGBT DRIVER BOARD</text>
<text x="123" y="219">T3</text>
<text x="135.7" y="219">T2</text>
<text x="165.7" y="219">T3</text>
<text x="178.4" y="219">T2</text>
<text x="251.2" y="219">T3</text>
<text x="263.9" y="219">T2</text>
<text x="285.2" y="220.3">8.5</text>
<text x="118.8" y="267.8">3.2</text>
<text x="131.6" y="267.8">3.2</text>
<text x="161.6" y="267.8">3.3</text>
<text x="174.3" y="267.8">3.3</text>
<text x="247" y="267.8">3.5</text>
<text x="259.7" y="267.8">3.4</text>
<text x="122.4" y="274.6">3.2</text>
<text x="135.2" y="274.6">3.2</text>
<text x="165.2" y="274.6">3.3</text>
<text x="177.9" y="274.6">3.3</text>
<text x="250.6" y="274.6">3.4</text>
<text x="263.4" y="274.6">3.4</text>
</g>
<g font-size="1.9">
<text x="24.4" y="7.8">0</text>
<text x="66.4" y="7.8">1</text>
<text x="108.4" y="7.8">2</text>
<text x="150.4" y="7.8">3</text>
<text x="192.4" y="7.8">4</text>
<text x="234.4" y="7.8">5</text>
<text x="276.4" y="7.8">6</text>
<text x="318.4" y="7.8">7</text>
<text x="360.4" y="7.8">8</text>
<text x="402.4" y="7.8">9</text>
<text x="68.4" y="287.4">H.Ghiyasvand</text>
<text x="86.6" y="287.5">H.Ghiyasvand</text>
<text x="105.2" y="287.5">M.KHanipoor</text>
<text x="124.6" y="287.5">M.Kaviyani</text>
<text x="68.4" y="291.4">H.Ghiyasvand</text>
<text x="86.6" y="291.4">H.Ghiyasvand</text>
<text x="105.2" y="291.4">M.KHanipoor</text>
<text x="124.6" y="291.4">M.Kaviyani</text>
<text x="68.4" y="295.3">H.Ghiyasvand</text>
<text x="86.6" y="295.3">H.Ghiyasvand</text>
<text x="105.2" y="295.4">M.KHanipoor</text>
<text x="124.6" y="295.3">M.Kaviyani</text>
</g>
<text font-size="1.6" x="4.9" y="299.3">Modification</text>
</svg>
